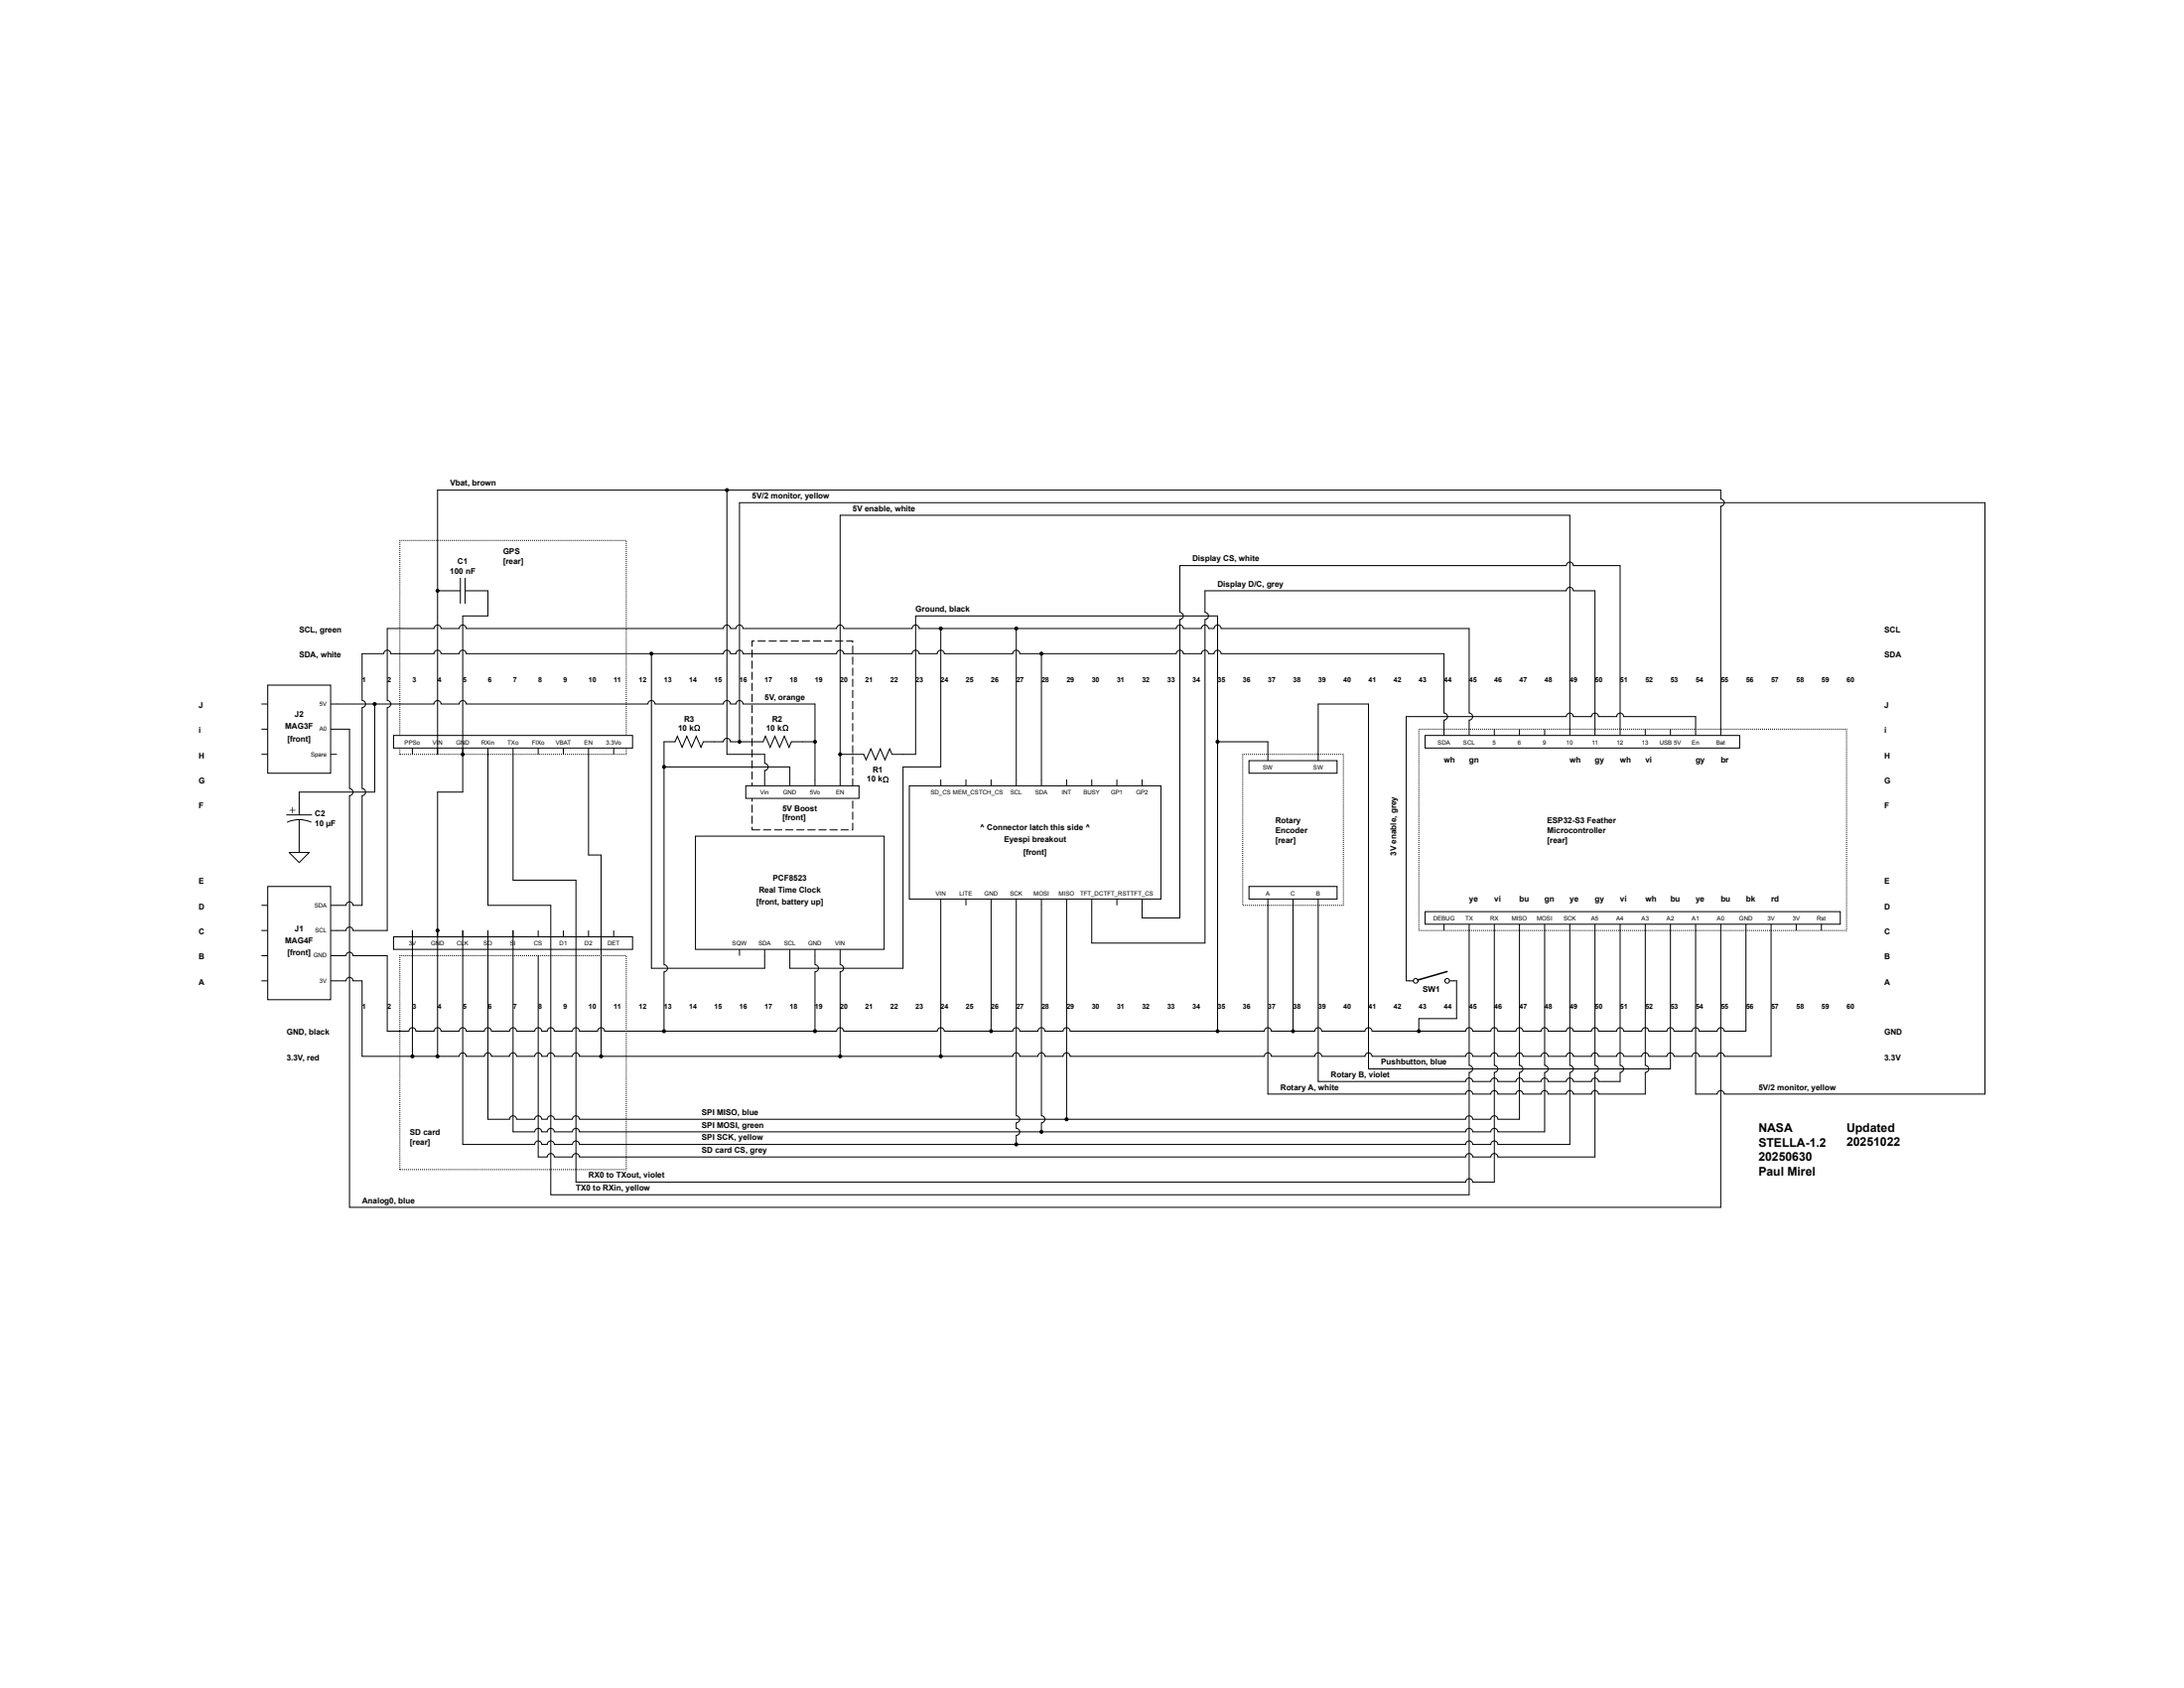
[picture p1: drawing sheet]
<svg xmlns="http://www.w3.org/2000/svg" width="279mm" height="216mm" viewBox="0 0 279 216" stroke-linecap="round" stroke-linejoin="round" font-family="sans-serif">
<g fill="none" stroke="#000" stroke-width=".13">
<path d="M51.1 69.1h29v27.4h-29zM46.3 83.6h2.8a.45 .45 0 0 1 .4-.4 .45 .45 0 0 1 .5 .4h5.5a.45 .45 0 0 1 .5-.4 .45 .45 0 0 1 .4 .4h2.3a.45 .45 0 0 1 .5-.4 .45 .45 0 0 1 .4 .4h32.9a.45 .45 0 0 1 .5-.4 .45 .45 0 0 1 .4 .4h.8a.45 .45 0 0 1 .4-.4 .45 .45 0 0 1 .5 .4h11.9a.45 .45 0 0 1 .5-.4 .45 .45 0 0 1 .4 .4h8.8a.45 .45 0 0 1 .4-.4 .45 .45 0 0 1 .5 .4h2.3a.45 .45 0 0 1 .5-.4 .45 .45 0 0 1 .4 .4h8.8a.45 .45 0 0 1 .4-.4 .45 .45 0 0 1 .5 .4h20a.45 .45 0 0 1 .4-.4 .45 .45 0 0 1 .5 .4h2.3a.45 .45 0 0 1 .5-.4 .45 .45 0 0 1 .4 .4h.7a.45 .45 0 0 1 .5-.4 .45 .45 0 0 1 .4 .4h28.5v7.6a.45 .45 0 0 1 .5 .5 .45 .45 0 0 1-.5 .4v1.2M49.5 80.4h6a.45 .45 0 0 1 .5-.5 .45 .45 0 0 1 .4 .5h2.3a.45 .45 0 0 1 .5-.5 .45 .45 0 0 1 .4 .5h32.9a.45 .45 0 0 1 .5-.5 .45 .45 0 0 1 .4 .5h.8a.45 .45 0 0 1 .4-.5 .45 .45 0 0 1 .5 .5h11.9a.45 .45 0 0 1 .5-.5 .45 .45 0 0 1 .4 .5h8.8a.45 .45 0 0 1 .4-.5 .45 .45 0 0 1 .5 .5h32.9a.45 .45 0 0 1 .4-.5 .45 .45 0 0 1 .5 .5h2.3a.45 .45 0 0 1 .5-.5 .45 .45 0 0 1 .4 .5h.7a.45 .45 0 0 1 .5-.5 .45 .45 0 0 1 .4 .5h31.8v10.8a.45 .45 0 0 1 .4 .5 .45 .45 0 0 1-.4 .4v1.2M159 96.5h12.9v19.3h-12.9zM181.5 93.3h54.7v25.7h-54.7zM216.9 91.7v1.6M223.4 119v12.9M226.6 119v16.1M51.1 122.2h29v27.4h-29zM179.9 125.5h.9M185.4 125.5h.9v4.8h-4.8v1.6"/>
<circle cx="181.1" cy="125.5" r=".3"/>
<circle cx="185.1" cy="125.5" r=".3"/>
</g>
<path d="M96.2 82h12.9v24.1h-12.9z" fill="none" stroke="#000" stroke-width=".13" stroke-dasharray="1 .4" stroke-linecap="butt"/>
<path d="M185.1 124.3l-3.7 1.1" fill="none" stroke="#000" stroke-width=".19"/>
<path d="M89 106.9h24.1v14.5h-24.1z" fill="#fff"/>
<path d="M89 106.9h24.1v14.5h-24.1zM49.5 131.9h2.8a.45 .45 0 0 1 .5-.5 .45 .45 0 0 1 .4 .5h2.3a.45 .45 0 0 1 .5-.5 .45 .45 0 0 1 .4 .5h2.3a.45 .45 0 0 1 .5-.5 .45 .45 0 0 1 .4 .5h2.4a.45 .45 0 0 1 .4-.5 .45 .45 0 0 1 .5 .5h2.3a.45 .45 0 0 1 .4-.5 .45 .45 0 0 1 .5 .5h2.3a.45 .45 0 0 1 .5-.5 .45 .45 0 0 1 .4 .5h.7a.45 .45 0 0 1 .5-.5 .45 .45 0 0 1 .4 .5h2.3a.45 .45 0 0 1 .5-.5 .45 .45 0 0 1 .4 .5h2.4a.45 .45 0 0 1 .4-.5 .45 .45 0 0 1 .5 .5h29.6a.45 .45 0 0 1 .5-.5 .45 .45 0 0 1 .4 .5h12a.45 .45 0 0 1 .5-.5 .45 .45 0 0 1 .4 .5h8.8a.45 .45 0 0 1 .4-.5 .45 .45 0 0 1 .5 .5h2.3a.45 .45 0 0 1 .4-.5 .45 .45 0 0 1 .5 .5h2.3a.45 .45 0 0 1 .4-.5 .45 .45 0 0 1 .5 .5h24.8a.45 .45 0 0 1 .5-.5 .45 .45 0 0 1 .4 .5h5.6a.45 .45 0 0 1 .4-.5 .45 .45 0 0 1 .5 .5h5.5a.45 .45 0 0 1 .5-.5 .45 .45 0 0 1 .4 .5h12a.45 .45 0 0 1 .5-.5 .45 .45 0 0 1 .4 .5h2.3a.45 .45 0 0 1 .5-.5 .45 .45 0 0 1 .4 .5h2.3a.45 .45 0 0 1 .5-.5 .45 .45 0 0 1 .4 .5h2.4a.45 .45 0 0 1 .4-.5 .45 .45 0 0 1 .5 .5h2.3a.45 .45 0 0 1 .4-.5 .45 .45 0 0 1 .5 .5h2.3a.45 .45 0 0 1 .4-.5 .45 .45 0 0 1 .5 .5h2.3a.45 .45 0 0 1 .5-.5 .45 .45 0 0 1 .4 .5h2.3a.45 .45 0 0 1 .5-.5 .45 .45 0 0 1 .4 .5h2.3a.45 .45 0 0 1 .5-.5 .45 .45 0 0 1 .5 .5h2.3a.45 .45 0 0 1 .4-.5 .45 .45 0 0 1 .5 .5h2.3a.45 .45 0 0 1 .4-.5 .45 .45 0 0 1 .5 .5h2.8M94.6 121.4v.8M97.8 121.4v.8M101 121.4v.8M104.3 121.4v.8M107.5 121.4v.8" fill="none" stroke="#000" stroke-width=".13"/>
<path d="M50.3 94.1h30.6v1.6h-30.6z" fill="#fff"/>
<g fill="none" stroke="#000" stroke-width=".13">
<path d="M56 75.6h2.9M58.9 74v3.2M59.5 75.6h2.9M59.5 74v3.2M50.3 94.1h30.6v1.6h-30.6zM52.8 95.7v.8M56 95.7v.8M59.2 95.7v.8M62.4 95.7v.8M65.6 95.7v.8M68.9 95.7v.8M72.1 95.7v.8"/>
<path d="M75.3 95.7v.8M78.5 95.7v.8"/>
</g>
<path d="M50.3 119.8h30.6v1.6h-30.6z" fill="#fff"/>
<path d="M50.3 119.8h30.6v1.6h-30.6zM52.8 119v.8M56 119v.8M59.2 119v.8M62.4 119v.8M65.6 119v.8M68.9 119v.8M72.1 119v.8M75.3 119v.8M78.5 119v.8" fill="none" stroke="#000" stroke-width=".13"/>
<path d="M95.4 100.5h14.5v1.6h-14.5z" fill="#fff"/>
<path d="M97.8 99.7v.8M101 99.7v.8M104.3 99.7v.8M107.5 99.7v.8M95.4 100.5h14.5v1.6h-14.5z" fill="none" stroke="#000" stroke-width=".13"/>
<path d="M116.3 100.5h32.2v14.5h-32.2z" fill="#fff"/>
<g fill="none" stroke="#000" stroke-width=".13">
<path d="M120.4 99.7v.8M123.6 99.7v.8M126.8 99.7v.8M130 80.4v20.1M133.2 83.6v16.9M136.4 99.7v.8M139.7 99.7v.8M142.9 99.7v.8M146.1 99.7v.8M116.3 100.5h32.2v14.5h-32.2zM120.4 115v20.1M123.6 115v.8"/>
<path d="M126.8 115v.8M130 115v.8M133.2 115v.8M136.4 115v.8M139.7 115v.8M142.9 115v.8M146.1 115v.8"/>
</g>
<path d="M34.3 113.4h8v14.5h-8z" fill="#fff"/>
<path d="M33.4 119h.9M33.4 115.8h.9M34.3 113.4h8v14.5h-8zM42.3 119h.8M42.3 115.8h.8M33.4 122.2h.9M33.4 125.5h.9M42.3 122.2h.8M42.3 125.5h.8" fill="none" stroke="#000" stroke-width=".13"/>
<path d="M34.3 87.6h8v11.3h-8z" fill="#fff"/>
<path d="M33.4 90h.9M33.4 93.3h.9M33.4 96.5h.9M34.3 87.6h8v11.3h-8zM42.3 90h.8M42.3 93.3h.8M42.3 96.5h.8M216.9 91.7h-9.2a.45 .45 0 0 0-.4-.5 .45 .45 0 0 0-.5 .5h-2.3a.45 .45 0 0 0-.5-.5 .45 .45 0 0 0-.4 .5h-2.3a.45 .45 0 0 0-.5-.5 .45 .45 0 0 0-.4 .5h-20.5v33.8M126.8 115.8v16.1" fill="none" stroke="#000" stroke-width=".13"/>
<path d="M159.8 113.4h11.3v1.6h-11.3z" fill="#fff"/>
<path d="M159.8 113.4h11.3v1.6h-11.3zM162.2 115v.8M165.4 115v.8M168.6 115v.8" fill="none" stroke="#000" stroke-width=".13"/>
<path d="M182.3 94.1h40.3v1.6h-40.3z" fill="#fff"/>
<g fill="none" stroke="#000" stroke-width=".13">
<path d="M182.3 94.1h40.3v1.6h-40.3zM184.7 93.3v.8M188 93.3v.8M191.2 93.3v.8M194.4 93.3v.8M197.6 93.3v.8M200.8 93.3v.8M204 93.3v.8M207.3 93.3v.8M210.5 93.3v.8M213.7 93.3v.8M216.9 93.3v.8"/>
<path d="M220.1 93.3v.8"/>
</g>
<path d="M182.3 116.6h53.1v1.6h-53.1z" fill="#fff"/>
<g fill="none" stroke="#000" stroke-width=".13">
<path d="M182.3 116.6h53.1v1.6h-53.1zM184.7 118.2v.8M188 118.2v.8M191.2 118.2v.8M194.4 118.2v.8M197.6 118.2v.8M200.8 118.2v.8M204 118.2v.8M207.3 118.2v.8M210.5 118.2v.8M213.7 118.2v.8M216.9 118.2v.8"/>
<path d="M220.1 118.2v.8M223.4 118.2v.8M226.6 118.2v.8M229.8 118.2v.8M233 118.2v.8"/>
</g>
<path d="M159.8 97.3h11.3v1.6h-11.3z" fill="#fff"/>
<g fill="none" stroke="#000" stroke-width=".13">
<path d="M62.4 75.6v3.2h-3.2v22.5h-3.2v33.8M93 62.7v33.8h4.8v1.1a.45 .45 0 0 1 .5 .5 .45 .45 0 0 1-.5 .4v1.2M43.1 90h12.4a.45 .45 0 0 1 .5-.4 .45 .45 0 0 1 .4 .4h2.3a.45 .45 0 0 1 .5-.4 .45 .45 0 0 1 .4 .4h23.3a.45 .45 0 0 1 .4-.4 .45 .45 0 0 1 .5 .4h8.7a.45 .45 0 0 1 .5-.4 .45 .45 0 0 1 .4 .4h.8a.45 .45 0 0 1 .4-.4 .45 .45 0 0 1 .5 .4h9.2v9.7M43.1 93.3h1.6v7.6a.45 .45 0 0 1 .5 .4 .45 .45 0 0 1-.5 .5v52.6h175.4v-35.4M46.3 83.6v6a.45 .45 0 0 1 .5 .4 .45 .45 0 0 1-.5 .5v10.4a.45 .45 0 0 1 .5 .4 .45 .45 0 0 1-.5 .5v14h-1.1a.45 .45 0 0 0-.5-.5 .45 .45 0 0 0-.4 .5h-1.2M47.9 90v11.3h-9.6v2.9M49.5 80.4v9.2a.45 .45 0 0 1 .5 .4 .45 .45 0 0 1-.5 .5v28.5h-4.3a.45 .45 0 0 0-.5-.4 .45 .45 0 0 0-.4 .4h-1.2M62.4 96.5v19.3h8.1v37h117.5v-15.6a.45 .45 0 0 0 .4-.5 .45 .45 0 0 0-.4-.4v-17.3M65.6 96.5v16.1h8.1v38.6h113.8a.45 .45 0 0 1 .5-.4 .45 .45 0 0 1 .4 .4h2.8v-14a.45 .45 0 0 0 .4-.5 .45 .45 0 0 0-.4-.4v-17.3M75.3 96.5v12.9h1.6v25.7M83.3 83.6v40.2h14.5v-1.6M84.9 98.1h16.1v1.6"/>
<path d="M94.6 94.9h3l.3-.7 .6 1.4 .6-1.4 .6 1.4 .6-1.4 .6 1.4 .3-.7h3.1M94.6 94.9h-1.2a.45 .45 0 0 0-.4-.5 .45 .45 0 0 0-.5 .5h-2.5l-.3 .7-.6-1.4-.6 1.4-.6-1.4-.6 1.4-.6-1.4-.3 .7h-1.5v28.5a.45 .45 0 0 1 .5 .4 .45 .45 0 0 1-.5 .5v7.6M94.6 94.9v-30.6h159.3v75.6h-33.3a.45 .45 0 0 0-.5-.4 .45 .45 0 0 0-.4 .4h-2.8v-20.9M107.5 96.5h3l.3 .7 .6-1.4 .6 1.4 .6-1.4 .6 1.4 .6-1.4 .3 .7h3v-17.7h38.7v53.1M120.4 80.4v17.7h-4.9v25.7h-14.5v-1.6M155.8 94.9h6.4v2.4M159.8 97.3h11.3v1.6h-11.3zM168.6 97.3v-7.3h6.5v46.7h38.6v-17.7M200.8 93.3v-27.4h-93.3v33.8M204 93.3v-17.7h-2.7a.45 .45 0 0 0-.5-.5 .45 .45 0 0 0-.4 .5h-46.2v2.7a.45 .45 0 0 1 .4 .5 .45 .45 0 0 1-.4 .4v41.4h-14.5v-4.8M207.3 93.3v-21h-6a.45 .45 0 0 0-.5-.4 .45 .45 0 0 0-.4 .4h-49.5v6a.45 .45 0 0 1 .5 .5 .45 .45 0 0 1-.5 .4v38.2h-4.8v-1.6M220.1 93.3v-28.6a.45 .45 0 0 0 .5-.4 .45 .45 0 0 0-.5-.5v-1.1h-164.1v33.8"/>
<path d="M36.7 104.2h3.2M36.8 105.2a3.7 3.7 0 0 1 3 0M38.3 104.8v4.2M52.8 119v16.1M59.2 119v27.4h9.2a.45 .45 0 0 1 .5-.5 .45 .45 0 0 1 .4 .5h.7a.45 .45 0 0 1 .5-.5 .45 .45 0 0 1 .4 .5h2.3a.45 .45 0 0 1 .5-.5 .45 .45 0 0 1 .4 .5h113.4a.45 .45 0 0 1 .5-.5 .45 .45 0 0 1 .4 .5h2.3a.45 .45 0 0 1 .5-.5 .45 .45 0 0 1 .4 .5h9.2v-9.2a.45 .45 0 0 0 .5-.5 .45 .45 0 0 0-.5-.4v-17.3M62.4 119v24.2h2.8a.45 .45 0 0 1 .4-.5 .45 .45 0 0 1 .5 .5h2.3a.45 .45 0 0 1 .5-.5 .45 .45 0 0 1 .4 .5h.7a.45 .45 0 0 1 .5-.5 .45 .45 0 0 1 .4 .5h2.3a.45 .45 0 0 1 .5-.5 .45 .45 0 0 1 .4 .5h113.4a.45 .45 0 0 1 .5-.5 .45 .45 0 0 1 .4 .5h2.3a.45 .45 0 0 1 .5-.5 .45 .45 0 0 1 .4 .5h2.8v-6a.45 .45 0 0 0 .4-.5 .45 .45 0 0 0-.4-.4v-17.3M65.6 119v25.8h2.8a.45 .45 0 0 1 .5-.5 .45 .45 0 0 1 .4 .5h.7a.45 .45 0 0 1 .5-.5 .45 .45 0 0 1 .4 .5h2.3a.45 .45 0 0 1 .5-.5 .45 .45 0 0 1 .4 .5h113.4a.45 .45 0 0 1 .5-.5 .45 .45 0 0 1 .4 .5h2.3a.45 .45 0 0 1 .5-.5 .45 .45 0 0 1 .4 .5h6v-7.6a.45 .45 0 0 0 .5-.5 .45 .45 0 0 0-.5-.4v-17.3M130 115.8v26.9a.45 .45 0 0 1 .5 .5 .45 .45 0 0 1-.5 .4v.7a.45 .45 0 0 1 .5 .5 .45 .45 0 0 1-.5 .4v1.2M133.2 115.8v26.9a.45 .45 0 0 1 .5 .5 .45 .45 0 0 1-.5 .4v1.2M136.4 115.8v27.4M162.2 115.8v24.1h25.3a.45 .45 0 0 1 .5-.4 .45 .45 0 0 1 .4 .4h2.3a.45 .45 0 0 1 .5-.4 .45 .45 0 0 1 .4 .4h2.3a.45 .45 0 0 1 .5-.4 .45 .45 0 0 1 .4 .4h2.4a.45 .45 0 0 1 .4-.4 .45 .45 0 0 1 .5 .4h2.3a.45 .45 0 0 1 .4-.4 .45 .45 0 0 1 .5 .4h2.3a.45 .45 0 0 1 .4-.4 .45 .45 0 0 1 .5 .4h6v-2.7a.45 .45 0 0 0 .4-.5 .45 .45 0 0 0-.4-.4v-17.3M165.4 115.8v16.1"/>
<path d="M168.6 115.8v22.5h18.9a.45 .45 0 0 1 .5-.4 .45 .45 0 0 1 .4 .4h2.3a.45 .45 0 0 1 .5-.4 .45 .45 0 0 1 .4 .4h2.3a.45 .45 0 0 1 .5-.4 .45 .45 0 0 1 .4 .4h2.4a.45 .45 0 0 1 .4-.4 .45 .45 0 0 1 .5 .4h2.3a.45 .45 0 0 1 .4-.4 .45 .45 0 0 1 .5 .4h2.3a.45 .45 0 0 1 .4-.4 .45 .45 0 0 1 .5 .4h2.8v-1.1a.45 .45 0 0 0 .4-.5 .45 .45 0 0 0-.4-.4v-17.3M204 119v17.3a.45 .45 0 0 1 .5 .4 .45 .45 0 0 1-.5 .5v10.8h-12.4a.45 .45 0 0 0-.4-.5 .45 .45 0 0 0-.5 .5h-2.3a.45 .45 0 0 0-.4-.5 .45 .45 0 0 0-.5 .5h-113.4a.45 .45 0 0 0-.4-.5 .45 .45 0 0 0-.5 .5h-2.3a.45 .45 0 0 0-.4-.5 .45 .45 0 0 0-.5 .5h-1.1v-25.8M43.1 125.5h1.2a.45 .45 0 0 1 .4-.5 .45 .45 0 0 1 .5 .5h1.1v9.6h12.4a.45 .45 0 0 1 .5-.4 .45 .45 0 0 1 .4 .4h2.4a.45 .45 0 0 1 .4-.4 .45 .45 0 0 1 .5 .4h2.3a.45 .45 0 0 1 .4-.4 .45 .45 0 0 1 .5 .4h2.3a.45 .45 0 0 1 .5-.4 .45 .45 0 0 1 .4 .4h.7a.45 .45 0 0 1 .5-.4 .45 .45 0 0 1 .4 .4h2.3a.45 .45 0 0 1 .5-.4 .45 .45 0 0 1 .4 .4h55.5a.45 .45 0 0 1 .4-.4 .45 .45 0 0 1 .5 .4h2.3a.45 .45 0 0 1 .4-.4 .45 .45 0 0 1 .5 .4h2.3a.45 .45 0 0 1 .4-.4 .45 .45 0 0 1 .5 .4h24.8a.45 .45 0 0 1 .5-.4 .45 .45 0 0 1 .4 .4h5.6a.45 .45 0 0 1 .4-.4 .45 .45 0 0 1 .5 .4h5.5a.45 .45 0 0 1 .5-.4 .45 .45 0 0 1 .4 .4h12a.45 .45 0 0 1 .5-.4 .45 .45 0 0 1 .4 .4h2.3a.45 .45 0 0 1 .5-.4 .45 .45 0 0 1 .4 .4h2.3a.45 .45 0 0 1 .5-.4 .45 .45 0 0 1 .4 .4h2.4a.45 .45 0 0 1 .4-.4 .45 .45 0 0 1 .5 .4h2.3a.45 .45 0 0 1 .4-.4 .45 .45 0 0 1 .5 .4h2.3a.45 .45 0 0 1 .4-.4 .45 .45 0 0 1 .5 .4h2.3a.45 .45 0 0 1 .5-.4 .45 .45 0 0 1 .4 .4h2.3a.45 .45 0 0 1 .5-.4 .45 .45 0 0 1 .4 .4h2.3a.45 .45 0 0 1 .5-.4 .45 .45 0 0 1 .5 .4h2.3a.45 .45 0 0 1 .4-.4 .45 .45 0 0 1 .5 .4h2.3a.45 .45 0 0 1 .4-.4 .45 .45 0 0 1 .5 .4h6M43.1 122.2h1.2a.45 .45 0 0 1 .4-.4 .45 .45 0 0 1 .5 .4h4.3v9.7M104.3 122.2v1.2a.45 .45 0 0 1 .4 .4 .45 .45 0 0 1-.4 .5v7.6M107.5 122.2v1.2a.45 .45 0 0 1 .4 .4 .45 .45 0 0 1-.4 .5v10.8"/>
</g>
<path d="M37.4 103.2h.1v.4h.3v.1h-.3v.3h-.1v-.3h-.4v-.1h.4z" fill="#000"/>
<path d="M37 109h2.6l-1.3 1.3z" fill="#fff"/>
<g fill="none" stroke="#000" stroke-width=".13">
<path d="M37 109h2.6l-1.3 1.3z"/>
<circle cx="56" cy="75.6" r=".19"/>
<circle cx="93" cy="62.7" r=".19"/>
<circle cx="47.9" cy="90" r=".19"/>
<circle cx="59.2" cy="96.5" r=".19"/>
<circle cx="83.3" cy="83.6" r=".19"/>
<circle cx="84.9" cy="98.1" r=".19"/>
<circle cx="94.6" cy="94.9" r=".19"/>
<circle cx="104.3" cy="94.9" r=".19"/>
<circle cx="107.5" cy="96.5" r=".19"/>
<circle cx="120.4" cy="80.4" r=".19"/>
<circle cx="130" cy="80.4" r=".19"/>
<circle cx="133.2" cy="83.6" r=".19"/>
<circle cx="155.8" cy="94.9" r=".19"/>
<circle cx="56" cy="119" r=".19"/>
<circle cx="52.8" cy="135.1" r=".19"/>
<circle cx="56" cy="135.1" r=".19"/>
<circle cx="76.9" cy="135.1" r=".19"/>
<circle cx="84.9" cy="131.9" r=".19"/>
<circle cx="104.3" cy="131.9" r=".19"/>
<circle cx="107.5" cy="135.1" r=".19"/>
<circle cx="120.4" cy="135.1" r=".19"/>
<circle cx="126.8" cy="131.9" r=".19"/>
<circle cx="155.8" cy="131.9" r=".19"/>
<circle cx="165.4" cy="131.9" r=".19"/>
<circle cx="181.5" cy="131.9" r=".19"/>
<circle cx="130" cy="146.4" r=".19"/>
<circle cx="133.2" cy="144.8" r=".19"/>
<circle cx="136.4" cy="143.2" r=".19"/>
</g>
<g fill="#000">
<circle cx="56" cy="75.6" r=".19"/>
<circle cx="93" cy="62.7" r=".19"/>
<circle cx="47.9" cy="90" r=".19"/>
<circle cx="59.2" cy="96.5" r=".19"/>
<circle cx="83.3" cy="83.6" r=".19"/>
<circle cx="84.9" cy="98.1" r=".19"/>
<circle cx="94.6" cy="94.9" r=".19"/>
<circle cx="104.3" cy="94.9" r=".19"/>
<circle cx="107.5" cy="96.5" r=".19"/>
<circle cx="120.4" cy="80.4" r=".19"/>
<circle cx="130" cy="80.4" r=".19"/>
<circle cx="133.2" cy="83.6" r=".19"/>
<circle cx="155.8" cy="94.9" r=".19"/>
<circle cx="56" cy="119" r=".19"/>
<circle cx="52.8" cy="135.1" r=".19"/>
<circle cx="56" cy="135.1" r=".19"/>
<circle cx="76.9" cy="135.1" r=".19"/>
<circle cx="84.9" cy="131.9" r=".19"/>
<circle cx="104.3" cy="131.9" r=".19"/>
<circle cx="107.5" cy="135.1" r=".19"/>
<circle cx="120.4" cy="135.1" r=".19"/>
<circle cx="126.8" cy="131.9" r=".19"/>
<circle cx="155.8" cy="131.9" r=".19"/>
<circle cx="165.4" cy="131.9" r=".19"/>
<circle cx="181.5" cy="131.9" r=".19"/>
<circle cx="130" cy="146.4" r=".19"/>
<circle cx="133.2" cy="144.8" r=".19"/>
<circle cx="136.4" cy="143.2" r=".19"/>
</g>
<g font-size="1.5">
<text x="225" y="144.8">NASA</text>
<text x="225" y="146.6">STELLA-1.2</text>
<text x="225" y="148.5">20250630</text>
<text x="236.2" y="144.8">Updated</text>
<text x="236.2" y="146.6">20251022</text>
<text x="225" y="150.3">Paul Mirel</text>
</g>
<g font-size="1">
<text x="57.6" y="62.2">Vbat, brown</text>
<text x="96.2" y="63.8">5V/2 monitor, yellow</text>
<text x="109.1" y="65.4">5V enable, white</text>
<text x="64.3" y="70.9">GPS</text>
<text x="152.5" y="71.8">Display CS, white</text>
<text x="57.6" y="73.4">100 nF</text>
<text x="58.5" y="72.2">C1</text>
<text x="64.3" y="72.1">[rear]</text>
<text x="155.8" y="75">Display D/C, grey</text>
<text x="38.3" y="80.9">SCL, green</text>
<text x="117.1" y="78.2">Ground, black</text>
<text x="241.1" y="80.9">SCL</text>
<text x="38.3" y="84.1">SDA, white</text>
<text x="97.8" y="89.5">5V, orange</text>
<text x="241.1" y="84.1">SDA</text>
<text x="25.4" y="90.5">J</text>
<text x="25.4" y="93.8">i</text>
<text x="36.5" y="93.3">MAG3F</text>
<text x="36.8" y="94.8">[front]</text>
<text x="37.7" y="91.7">J2</text>
<text x="86.8" y="93.5">10 k</text>
<text x="87.5" y="92.3">R3</text>
<text x="98" y="93.5">10 k</text>
<text x="98.8" y="92.3">R2</text>
<text x="241.1" y="90.5">J</text>
<text x="241.1" y="93.8">i</text>
<text x="25.4" y="97">H</text>
<text x="25.4" y="100.2">G</text>
<text x="110.9" y="100">10 k</text>
<text x="111.6" y="98.8">R1</text>
<text x="184.7" y="97.6">wh</text>
<text x="188" y="97.6">gn</text>
<text x="200.8" y="97.6">wh</text>
<text x="204" y="97.6">gy</text>
<text x="207.3" y="97.6">wh</text>
<text x="210.5" y="97.6">vi</text>
<text x="216.9" y="97.6">gy</text>
<text x="220.1" y="97.6">br</text>
<text x="241.1" y="97">H</text>
<text x="241.1" y="100.2">G</text>
<text x="25.4" y="103.4">F</text>
<text x="40.3" y="104.4">C2</text>
<text x="40.3" y="105.6">10 µF</text>
<text x="100.1" y="103.7">5V Boost</text>
<text x="100.1" y="104.9">[front]</text>
<text x="125.4" y="106.2">^ Connector latch this side ^</text>
<text x="128.4" y="107.7">Eyespi breakout</text>
<text x="163.2" y="105.3">Rotary</text>
<text x="163.2" y="106.5">Encoder</text>
<text x="163.2" y="107.8">[rear]</text>
<text x="197.9" y="105.3">ESP32-S3 Feather</text>
<text x="197.9" y="106.5">Microcontroller</text>
<text x="197.9" y="107.8">[rear]</text>
<text x="241.1" y="103.4">F</text>
<text x="25.4" y="113.1">E</text>
<text x="98.9" y="112.6">PCF8523</text>
<text x="130.9" y="109.3">[front]</text>
<text x="178.6" y="109.5" transform="rotate(-90 178.6 109.5)">3V enable, grey</text>
<text x="241.1" y="113.1">E</text>
<text x="25.4" y="116.3">D</text>
<text x="25.4" y="119.5">C</text>
<text x="37.7" y="119.1">J1</text>
<text x="96.7" y="115.7">[front, battery up]</text>
<text x="97.1" y="114.2">Real Time Clock</text>
<text x="188" y="115.3">ye</text>
<text x="191.2" y="115.3">vi</text>
<text x="194.4" y="115.3">bu</text>
<text x="197.6" y="115.3">gn</text>
<text x="200.8" y="115.3">ye</text>
<text x="204" y="115.3">gy</text>
<text x="207.3" y="115.3">vi</text>
<text x="210.5" y="115.3">wh</text>
<text x="213.7" y="115.3">bu</text>
<text x="216.9" y="115.3">ye</text>
<text x="220.1" y="115.3">bu</text>
<text x="223.4" y="115.3">bk</text>
<text x="226.6" y="115.3">rd</text>
<text x="241.1" y="116.3">D</text>
<text x="241.1" y="119.5">C</text>
<text x="25.4" y="122.7">B</text>
<text x="25.4" y="125.9">A</text>
<text x="36.5" y="120.6">MAG4F</text>
<text x="36.8" y="122.2">[front]</text>
<text x="241.1" y="122.7">B</text>
<text x="241.1" y="125.9">A</text>
<text x="182" y="126.9">SW1</text>
<text x="36.7" y="135.6">3.3V, red</text>
<text x="36.7" y="132.4">GND, black</text>
<text x="170.2" y="137.8">Rotary B, violet</text>
<text x="176.7" y="136.2">Pushbutton, blue</text>
<text x="241.1" y="135.6">3.3V</text>
<text x="241.1" y="132.4">GND</text>
<text x="89.8" y="142.6">SPI MISO, blue</text>
<text x="163.8" y="139.4">Rotary A, white</text>
<text x="225" y="139.4">5V/2 monitor, yellow</text>
<text x="52.4" y="145.2">SD card</text>
<text x="52.4" y="146.5">[rear]</text>
<text x="89.8" y="145.8">SPI SCK, yellow</text>
<text x="89.8" y="144.2">SPI MOSI, green</text>
<text x="89.8" y="147.4">SD card CS, grey</text>
<text x="46.3" y="153.9">Analog0, blue</text>
<text x="73.7" y="152.3">TX0 to RXin, yellow</text>
<text x="75.3" y="150.7">RX0 to TXout, violet</text>
</g>
<g font-size=".9">
<text x="46.3" y="87.2">1</text>
<text x="49.5" y="87.2">2</text>
<text x="52.8" y="87.2">3</text>
<text x="56" y="87.2">4</text>
<text x="59.2" y="87.2">5</text>
<text x="62.4" y="87.2">6</text>
<text x="65.6" y="87.2">7</text>
<text x="68.9" y="87.2">8</text>
<text x="72.1" y="87.2">9</text>
<text x="75.3" y="87.2">10</text>
<text x="78.5" y="87.2">11</text>
<text x="81.7" y="87.2">12</text>
<text x="84.9" y="87.2">13</text>
<text x="88.2" y="87.2">14</text>
<text x="91.4" y="87.2">15</text>
<text x="94.6" y="87.2">16</text>
<text x="97.8" y="87.2">17</text>
<text x="101" y="87.2">18</text>
<text x="104.3" y="87.2">19</text>
<text x="107.5" y="87.2">20</text>
<text x="110.7" y="87.2">21</text>
<text x="113.9" y="87.2">22</text>
<text x="117.1" y="87.2">23</text>
<text x="120.3" y="87.2">24</text>
<text x="123.6" y="87.2">25</text>
<text x="126.8" y="87.2">26</text>
<text x="130" y="87.2">27</text>
<text x="133.2" y="87.2">28</text>
<text x="136.4" y="87.2">29</text>
<text x="139.7" y="87.2">30</text>
<text x="142.9" y="87.2">31</text>
<text x="146.1" y="87.2">32</text>
<text x="149.3" y="87.2">33</text>
<text x="152.5" y="87.2">34</text>
<text x="155.8" y="87.2">35</text>
<text x="159" y="87.2">36</text>
<text x="162.2" y="87.2">37</text>
<text x="165.4" y="87.2">38</text>
<text x="168.6" y="87.2">39</text>
<text x="171.8" y="87.2">40</text>
<text x="175.1" y="87.2">41</text>
<text x="178.3" y="87.2">42</text>
<text x="181.5" y="87.2">43</text>
<text x="184.7" y="87.2">44</text>
<text x="187.9" y="87.2">45</text>
<text x="191.2" y="87.2">46</text>
<text x="194.4" y="87.2">47</text>
<text x="197.6" y="87.2">48</text>
<text x="200.8" y="87.2">49</text>
<text x="204" y="87.2">50</text>
<text x="207.3" y="87.2">51</text>
<text x="210.5" y="87.2">52</text>
<text x="213.7" y="87.2">53</text>
<text x="216.9" y="87.2">54</text>
<text x="220.1" y="87.2">55</text>
<text x="223.4" y="87.2">56</text>
<text x="226.6" y="87.2">57</text>
<text x="229.8" y="87.2">58</text>
<text x="233" y="87.2">59</text>
<text x="236.2" y="87.2">60</text>
<text x="46.3" y="129.1">1</text>
<text x="49.5" y="129.1">2</text>
<text x="52.8" y="129.1">3</text>
<text x="56" y="129.1">4</text>
<text x="59.2" y="129.1">5</text>
<text x="62.4" y="129.1">6</text>
<text x="65.6" y="129.1">7</text>
<text x="68.9" y="129.1">8</text>
<text x="72.1" y="129.1">9</text>
<text x="75.3" y="129.1">10</text>
<text x="78.5" y="129.1">11</text>
<text x="81.7" y="129.1">12</text>
<text x="84.9" y="129.1">13</text>
<text x="88.2" y="129.1">14</text>
<text x="91.4" y="129.1">15</text>
<text x="94.6" y="129.1">16</text>
<text x="97.8" y="129.1">17</text>
<text x="101" y="129.1">18</text>
<text x="104.3" y="129.1">19</text>
<text x="107.5" y="129.1">20</text>
<text x="110.7" y="129.1">21</text>
<text x="113.9" y="129.1">22</text>
<text x="117.1" y="129.1">23</text>
<text x="120.3" y="129.1">24</text>
<text x="123.6" y="129.1">25</text>
<text x="126.8" y="129.1">26</text>
<text x="130" y="129.1">27</text>
<text x="133.2" y="129.1">28</text>
<text x="136.4" y="129.1">29</text>
<text x="139.7" y="129.1">30</text>
<text x="142.9" y="129.1">31</text>
<text x="146.1" y="129.1">32</text>
<text x="149.3" y="129.1">33</text>
<text x="152.5" y="129.1">34</text>
<text x="155.8" y="129.1">35</text>
<text x="159" y="129.1">36</text>
<text x="162.2" y="129.1">37</text>
<text x="165.4" y="129.1">38</text>
<text x="168.6" y="129.1">39</text>
<text x="171.8" y="129.1">40</text>
<text x="175.1" y="129.1">41</text>
<text x="178.3" y="129.1">42</text>
<text x="181.5" y="129.1">43</text>
<text x="184.7" y="129.1">44</text>
<text x="187.9" y="129.1">45</text>
<text x="191.2" y="129.1">46</text>
<text x="194.4" y="129.1">47</text>
<text x="197.6" y="129.1">48</text>
<text x="200.8" y="129.1">49</text>
<text x="204" y="129.1">50</text>
<text x="207.3" y="129.1">51</text>
<text x="210.5" y="129.1">52</text>
<text x="213.7" y="129.1">53</text>
<text x="216.9" y="129.1">54</text>
<text x="220.1" y="129.1">55</text>
<text x="223.4" y="129.1">56</text>
<text x="226.6" y="129.1">57</text>
<text x="229.8" y="129.1">58</text>
<text x="233" y="129.1">59</text>
<text x="236.2" y="129.1">60</text>
</g>
<g font-size=".8">
<text x="40.9" y="90.3">5V</text>
<text x="40.9" y="93.5">A0</text>
<text x="51.8" y="95.2">PPSo</text>
<text x="55.3" y="95.2">VIN</text>
<text x="58.3" y="95.2">GND</text>
<text x="61.6" y="95.2">RXin</text>
<text x="64.9" y="95.2">TXo</text>
<text x="68" y="95.2">FIXo</text>
<text x="71.1" y="95.2">VBAT</text>
<text x="74.8" y="95.2">EN</text>
<text x="77.5" y="95.2">3.3Vo</text>
<text x="183.9" y="95.2">SDA</text>
<text x="187.2" y="95.2">SCL</text>
<text x="191" y="95.2">5</text>
<text x="194.2" y="95.2">6</text>
<text x="197.4" y="95.2">9</text>
<text x="200.4" y="95.2">10</text>
<text x="203.6" y="95.2">11</text>
<text x="206.8" y="95.2">12</text>
<text x="210.1" y="95.2">13</text>
<text x="212.3" y="95.2">USB 5V</text>
<text x="216.4" y="95.2">En</text>
<text x="219.6" y="95.2">Bat</text>
<text x="39.8" y="96.7">Spare</text>
<text x="97.3" y="101.6">Vin</text>
<text x="100.2" y="101.6">GND</text>
<text x="103.6" y="101.6">5Vo</text>
<text x="106.9" y="101.6">EN</text>
<text x="119.1" y="101.6">SD_CS MEM_CSTCH_CS</text>
<text x="129.3" y="101.6">SCL</text>
<text x="132.4" y="101.6">SDA</text>
<text x="135.8" y="101.6">INT</text>
<text x="138.6" y="101.6">BUSY</text>
<text x="142.1" y="101.6">GP1</text>
<text x="145.3" y="101.6">GP2</text>
<text x="161.6" y="98.4">SW</text>
<text x="168" y="98.4">SW</text>
<text x="40.2" y="116.1">SDA</text>
<text x="40.3" y="119.3">SCL</text>
<text x="119.7" y="114.5">VIN</text>
<text x="122.8" y="114.5">LITE</text>
<text x="125.9" y="114.5">GND</text>
<text x="129.2" y="114.5">SCK</text>
<text x="132.2" y="114.5">MOSI</text>
<text x="135.5" y="114.5">MISO</text>
<text x="138.2" y="114.5">TFT_DCTFT_RSTTFT_CS</text>
<text x="161.9" y="114.5">A</text>
<text x="165.1" y="114.5">C</text>
<text x="168.4" y="114.5">B</text>
<text x="183.4" y="117.7">DEBUG</text>
<text x="187.5" y="117.7">TX</text>
<text x="190.6" y="117.7">RX</text>
<text x="193.4" y="117.7">MISO</text>
<text x="196.6" y="117.7">MOSI</text>
<text x="200" y="117.7">SCK</text>
<text x="203.6" y="117.7">A5</text>
<text x="206.8" y="117.7">A4</text>
<text x="210" y="117.7">A3</text>
<text x="213.2" y="117.7">A2</text>
<text x="216.4" y="117.7">A1</text>
<text x="219.7" y="117.7">A0</text>
<text x="222.5" y="117.7">GND</text>
<text x="226.1" y="117.7">3V</text>
<text x="229.3" y="117.7">3V</text>
<text x="232.4" y="117.7">Rst</text>
<text x="40.1" y="122.5">GND</text>
<text x="40.9" y="125.7">3V</text>
<text x="52.3" y="120.9">3V</text>
<text x="55.1" y="120.9">GND</text>
<text x="58.4" y="120.9">CLK</text>
<text x="61.9" y="120.9">SO</text>
<text x="65.3" y="120.9">SI</text>
<text x="68.3" y="120.9">CS</text>
<text x="71.6" y="120.9">D1</text>
<text x="74.8" y="120.9">D2</text>
<text x="77.7" y="120.9">DET</text>
<text x="93.7" y="120.9">SQW</text>
<text x="97" y="120.9">SDA</text>
<text x="100.3" y="120.9">SCL</text>
<text x="103.4" y="120.9">GND</text>
<text x="106.8" y="120.9">VIN</text>
</g>
</svg>
